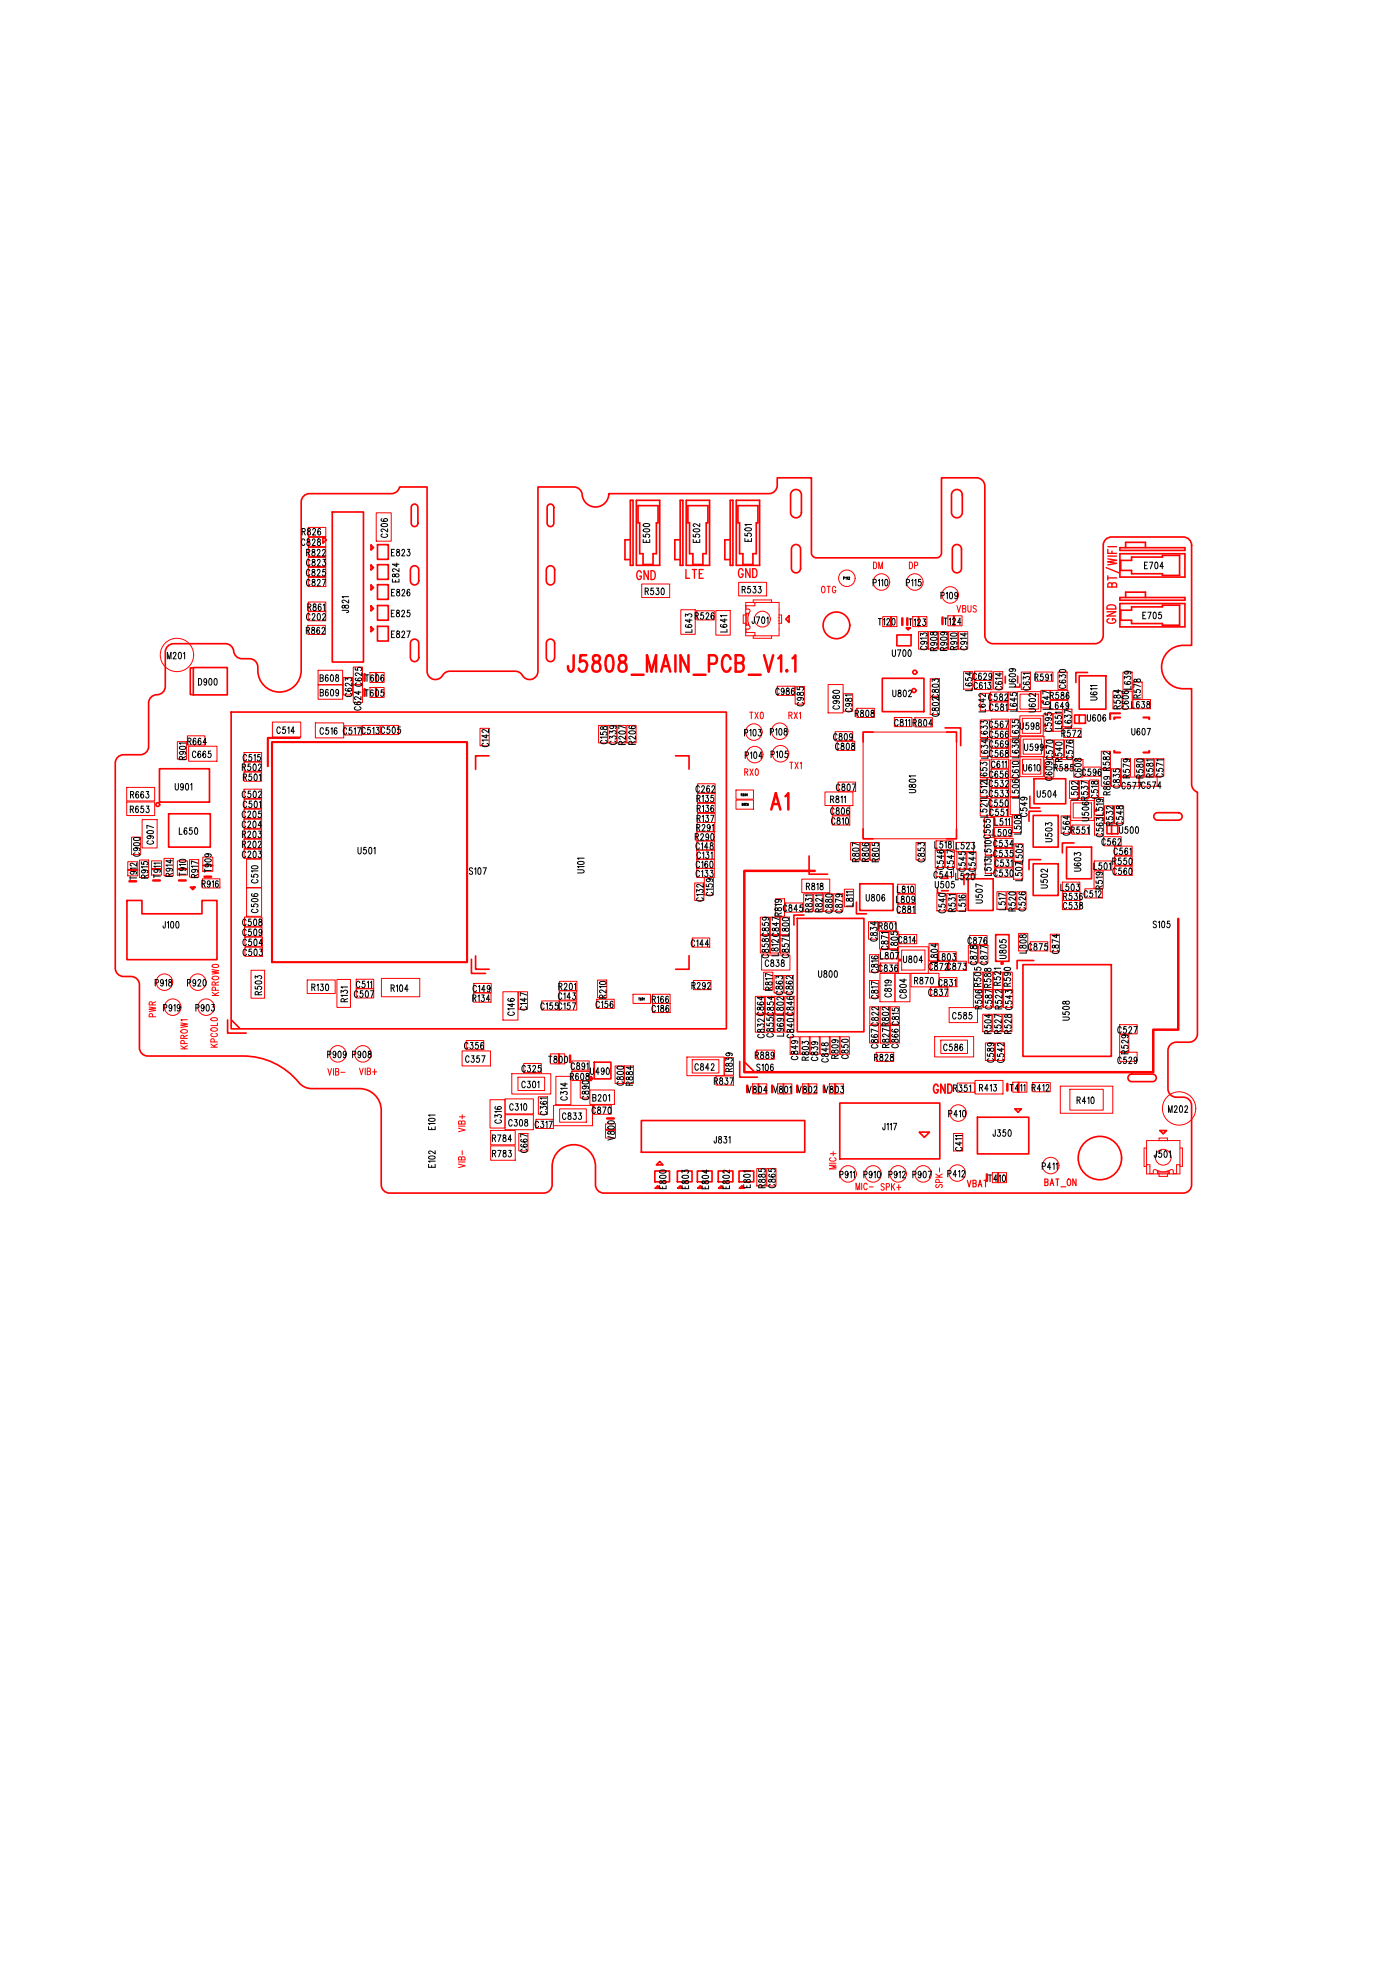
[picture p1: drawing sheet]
<svg xmlns="http://www.w3.org/2000/svg" width="210mm" height="297mm" viewBox="0 0 210 297" stroke-linecap="round" stroke-linejoin="round" font-family="sans-serif">
<g fill="none" stroke="#f00" stroke-width=".25">
<path d="M45.7 74.3l.7-.3h12.3a1.25 1.25 0 0 0 1.2-1h4.1v27.6a1.3 1.3 0 0 0 1.1 1.3 1.3 1.3 0 0 0 1.5-.9l.5-.3 .3-.1h9.8a1.54 1.54 0 0 1 1.4 1 1.25 1.25 0 0 0 1.3 .2 1.25 1.25 0 0 0 .8-1.2v-27.6h5.3a1.25 1.25 0 0 1 1.3 1.2 2 2 0 0 0 2.1 1.8 2 2 0 0 0 1.9-2h24a1.25 1.25 0 0 0 1.2-1.2v-1.2h5.2v11.3a.75 .75 0 0 0 .7 .7h18a.75 .75 0 0 0 .8-.7v-11.3h5.2a1.25 1.25 0 0 1 1.3 1.3v22.4a1.25 1.25 0 0 0 1.2 1.2h15.3a1.25 1.25 0 0 0 1.2-1.2v-13.5a1.25 1.25 0 0 1 1.3-1.3h10.7a1.25 1.25 0 0 1 1.3 1.3v15a4.1 4.1 0 0 0-3.6 .9 3.2 3.2 0 0 0-.7 3.6 3.2 3.2 0 0 0 3 2h1.3v14.3a1.25 1.25 0 0 0 .8 1.2v36.2a1.25 1.25 0 0 1-1.2 1.3h-1.9a1.25 1.25 0 0 0-1.3 1.2v5.8a1.25 1.25 0 0 0 1.3 1.2 1.91 1.91 0 0 1 2 .5l.3 .8v11.8a1.25 1.25 0 0 1-1.3 1.3h-86.9a1.25 1.25 0 0 1-1.2-1.3v-2.7a3.2 3.2 0 0 0-3.3-3.3 3.2 3.2 0 0 0-3.2 3.3v2.7a1.25 1.25 0 0 1-1.3 1.3h-23.1a1.25 1.25 0 0 1-1.2-1.3v-11.1a3.3 3.3 0 0 0-3.3-3.3h-7.2a2.5 2.5 0 0 1-1.9-.9 10.8 10.8 0 0 0-8.3-4h-14.3a1.25 1.25 0 0 1-1.3-1.2v-9.4a1.25 1.25 0 0 0-1.2-1.3 1.98 1.98 0 0 1-2.2-.5l-.2-.7v-30.8a1.25 1.25 0 0 1 1.2-1.2h2.5a1.25 1.25 0 0 0 1.3-1.3v-6.5a1.42 1.42 0 0 1 1.6-1.3 1.25 1.25 0 0 0 .9-1.2v-5.1a1.25 1.25 0 0 1 1.2-1.3h7.8a1.41 1.41 0 0 1 1.3 1.5 1.25 1.25 0 0 0 1.2 .8 1.98 1.98 0 0 1 2.1 .5 3.8 3.8 0 0 1 .3 1.9 3.3 3.3 0 0 0 3.5 2.6 3.3 3.3 0 0 0 3-3.3v-25.2v-.4zM61.7 75.8a.5 .5 0 0 1 .6-.2 .5 .5 0 0 1 .4 .5v2.4a.5 .5 0 0 1-.5 .5 .5 .5 0 0 1-.5-.5zM82.3 75.7a.5 .5 0 0 1 .7 .4v2.4a.5 .5 0 0 1-.5 .5 .5 .5 0 0 1-.5-.5v-2.4zM118.8 73.6a.81 .81 0 0 1 .9-.1 .81 .81 0 0 1 .5 .7v2.6a.81 .81 0 0 1-.9 .8 .81 .81 0 0 1-.8-.8v-2.6zM142.9 73.6a.81 .81 0 0 1 .9-.1 .81 .81 0 0 1 .5 .7v2.6a.81 .81 0 0 1-.8 .8 .81 .81 0 0 1-.8-.8v-2.6zM55.6 81.7l.4 .4-.4 .4zM55.6 84.7l.4 .4-.4 .4zM55.6 90.9l.4 .3-.4 .4zM55.6 87.7l.4 .4-.4 .4zM55.6 94l.4 .4-.4 .3zM56.6 81.7h1.6v2.2h-1.6zM56.6 84.7h1.6v2.2h-1.6z"/>
<path d="M56.6 90.8h1.6v2.2h-1.6zM56.6 87.7h1.6v2.2h-1.6zM56.6 93.9h1.6v2.2h-1.6zM61.7 85a.62 .62 0 0 1 .7-.1 .62 .62 0 0 1 .4 .6v1.6a.62 .62 0 0 1-.6 .6 .62 .62 0 0 1-.7-.6v-1.6zM61.7 96a.62 .62 0 0 1 .7-.1 .62 .62 0 0 1 .4 .6v2.1a.62 .62 0 0 1-.6 .6 .62 .62 0 0 1-.7-.6v-2.1zM82.1 85a.62 .62 0 0 1 .7-.1 .62 .62 0 0 1 .4 .6v1.6a.63 .63 0 0 1-.7 .6 .63 .63 0 0 1-.6-.6v-1.6zM82.1 96a.62 .62 0 0 1 .7-.1 .62 .62 0 0 1 .4 .6v2.1a.63 .63 0 0 1-.7 .6 .63 .63 0 0 1-.6-.6v-2.1zM118.9 81.8a.69 .69 0 0 1 .7-.1 .69 .69 0 0 1 .4 .6v2.9a.69 .69 0 0 1-.7 .7 .69 .69 0 0 1-.6-.7v-2.9zM134.5 95.2h2.1v1.6h-2.1zM135.9 94.1h.6l-.3 .3zM143 81.8a.69 .69 0 0 1 .7-.1 .69 .69 0 0 1 .5 .6v2.9a.69 .69 0 0 1-.7 .7 .69 .69 0 0 1-.7-.7v-2.9zM167.9 89.6h9.8"/>
<path d="M167.9 90h9.8M167.9 82.1h9.8M167.9 82.5h9.8M167.9 83h9.8M167.9 86.5h9.8M23.9 115.3h7.5v5h-7.5zM29 100.1h5.1v4.1h-5.1zM29 100.1h-.5v4h.5M154.4 119.4v1.7h1.5M155 116.8h4.8v3.7h-4.8zM25.3 122h6.2v5h-6.2zM128.4 135.3v1.7h1.5"/>
<path d="M128.9 132.5h5v4h-5zM140.5 133.2v.7h.5M154.9 129.5h3.8v4.8h-3.8zM154.9 122.3h3.8v4.7h-3.8zM156 128.9h-1.7v1.5M156 121.6h-1.7v1.5M159.9 127h3.8v4.8h-3.8zM161 126.4h-1.7v1.5M89.1 159.3h2.5v2.5h-2.5zM96.2 168h24.5v4.8h-24.5zM98.2 175.6h2.2v1.6h-2.2zM98.4 174.7l.5-.5 .5 .5z"/>
<path d="M101.6 175.6h2.2v1.6h-2.2zM104.6 175.6h2.2v1.6h-2.2zM107.7 175.6h2.2v1.6h-2.2zM110.8 175.6h2.2v1.6h-2.2zM125.9 165.4h15v8.4h-15zM137.9 169.8h1.5l-.8 .7-.8-.7M146.5 167.5h7.7v5.5h-7.7zM152.1 166.3h1l-.5 .5zM173.9 169.5h1l-.5 .5z"/>
<circle cx="23.7" cy="120.6" r=".28"/>
<circle cx="164.9" cy="173.6" r="3.3"/>
</g>
<g fill="none" stroke="#f00" stroke-width=".15">
<path d="M56.4 76.9h2.3v4.2h-2.3zM96.2 87.6h4.2v2h-4.2zM102.1 91.4h2.1v3.7h-2.1zM104.5 91.6h2.6v1.4h-2.6zM107.3 91.6h2.2v3.6h-2.2zM110.7 87.3h4.2v2h-4.2zM137.7 94.7h1.4v2.6h-1.4zM142.2 94.7h1.4v2.6h-1.4zM143.7 94.7h1.4v2.6h-1.4zM19 118.1h4.2v2h-4.2zM72 109.2h1.3v2.6h-1.3zM89.7 108.8h1.4v2.6h-1.4z"/>
<path d="M91.1 108.8h1.4v2.6h-1.4zM92.5 108.8h1.4v2.6h-1.4zM124.2 102.6h2.2v4.3h-2.2zM126.5 104h1.3v2.6h-1.3zM152.6 103.7h3.5v3h-3.5zM152.9 107.3h3.5v3h-3.5zM152.9 104.1h2.8v2.2h-2.8zM152.9 113.5h3.5v3h-3.5zM153 110.5h3.5v3h-3.5zM153.3 107.7h2.7v2.3h-2.7zM153.3 113.8h2.8v2.3h-2.8zM153.4 110.8h2.8v2.3h-2.8z"/>
<path d="M163.3 117h1.4v2.6h-1.4zM19 120.3h4.2v2h-4.2zM20.9 129h1.4v2.6h-1.4zM21.3 122.9h2.3v4.2h-2.3zM28.4 128.9h1.4v2.6h-1.4zM37 133.1h2.2v4.3h-2.2zM37 128.8h2.2v4.3h-2.2zM104.2 132.4h1.3v2.6h-1.3zM105.6 131.6h1.4v2.6h-1.4zM126.6 133.3h1.4v2.7h-1.4zM131.9 139.6h1.3v2.7h-1.3zM143.5 134h1.3v2.6h-1.3z"/>
<path d="M145 127.7h1.3v2.6h-1.3zM147.7 128.3h1.4v2.7h-1.4zM149.5 133.7h1.3v2.6h-1.3zM160.5 120h3.5v3h-3.5zM160.9 120.4h2.8v2.2h-2.8zM37.6 145.5h2.1v4.2h-2.1zM50.5 146.9h2v4.2h-2zM75.4 148.7h2.3v4.3h-2.3zM77.7 148.7h1.4v2.6h-1.4zM89.6 147h1.4v2.6h-1.4zM92.2 159.8h1.4v2.7h-1.4zM93.6 159.8h1.4v2.7h-1.4z"/>
<path d="M103.8 158.9h4v2h-4zM108.6 158.6h1.4v2.6h-1.4zM130.4 143.1h1.3v2.7h-1.3zM130.4 147h1.3v2.6h-1.3zM131.9 146h2.3v4.2h-2.3zM134.2 146h2.2v4.2h-2.2zM134.7 142h4.5v4h-4.5zM135.2 142.5h3.5v3h-3.5zM141.1 156h4v2h-4zM73.5 164.9h2.2v4.2h-2.2zM73.6 171.8h3.6v2.2h-3.6zM73.6 169.5h3.6v2.2h-3.6z"/>
<path d="M75.7 167.1h4.3v2.3h-4.3zM75.7 164.8h4.3v2.2h-4.3zM76.7 161h5.9v3h-5.9zM77.7 161.5h4v2h-4zM80.3 167.8h2.7v1.4h-2.7zM80.7 164.5h1.4v2.6h-1.4zM83 165.7h5.8v3.1h-5.8zM83.3 161.4h2.3v4.2h-2.3zM83.9 166.3h4v2h-4zM85.7 160.6h2.7v1.4h-2.7zM88.4 163.4h3.7v2.2h-3.7zM89 165.7h2.7v1.4h-2.7z"/>
<path d="M143 170h1.3v2.6h-1.3zM154.8 162.3h2.7v1.4h-2.7zM160.4 163.3h5v3.2h-5z"/>
<circle cx="26.5" cy="98.2" r="2.5"/>
<circle cx="127" cy="86.7" r="1.24"/>
<circle cx="132.2" cy="87.3" r="1.24"/>
<circle cx="137.2" cy="87.3" r="1.24"/>
<circle cx="142.5" cy="89.2" r="1.24"/>
<circle cx="113" cy="109.8" r="1.24"/>
<circle cx="113.2" cy="113.1" r="1.24"/>
<circle cx="116.9" cy="109.6" r="1.24"/>
<circle cx="117" cy="113" r="1.24"/>
<circle cx="24.7" cy="147.3" r="1.24"/>
<circle cx="25.9" cy="151" r="1.24"/>
<circle cx="29.7" cy="147.3" r="1.24"/>
<circle cx="30.9" cy="151" r="1.24"/>
<circle cx="50.7" cy="158" r="1.24"/>
<circle cx="54.4" cy="158" r="1.24"/>
<circle cx="127.2" cy="176" r="1.24"/>
<circle cx="130.9" cy="176" r="1.24"/>
<circle cx="134.7" cy="176" r="1.24"/>
<circle cx="138.4" cy="176" r="1.24"/>
<circle cx="143.5" cy="175.9" r="1.24"/>
<circle cx="143.7" cy="166.9" r="1.24"/>
<circle cx="157.5" cy="174.8" r="1.24"/>
<circle cx="176.8" cy="166.2" r="2.5"/>
</g>
<path d="M135.3 92.7v1M26.8 132h1M122.2 130.6h-10.6v30.2h61.3v-6.4h3.8v-16.6" fill="none" stroke="#f00" stroke-width=".38"/>
<path d="M158.3 176.8h.5" fill="none" stroke="#f00" stroke-width=".18"/>
<g fill="none" stroke="#000" stroke-width=".15">
<path d="M45.7 81a.27 .27 0 0 0-.3-.2 .27 .27 0 0 0-.2 .4v.2a.27 .27 0 0 0 .2 .4 .27 .27 0 0 0 .3-.2M52 109.4a.27 .27 0 0 0-.4-.3 .27 .27 0 0 0-.1 .4v.2a.27 .27 0 0 0 .1 .4 .27 .27 0 0 0 .4-.2M53.4 106a.27 .27 0 0 0-.3 .3 .27 .27 0 0 0 .4 .2h.2a.27 .27 0 0 0 .4-.2 .27 .27 0 0 0-.2-.3M147.1 101.1l-.1-.2a.59 .59 0 0 0-.1 1 .29 .29 0 0 0 .2-.3 .29 .29 0 0 0-.3-.2l-.1 .2M147.5 101.2v-.2a.22 .22 0 0 1 .3 0 .22 .22 0 0 1 .1 .3l-.4 .6h.4M149.5 104.1h-.4v.4a.28 .28 0 0 1 .4 0 .28 .28 0 0 1 0 .4l-.3 .1-.2-.1M149.5 119.9h-.3l-.1 .5a.28 .28 0 0 1 .4 0 .28 .28 0 0 1 0 .4l-.3 .1-.1-.2M149.6 118.5h-.4v.4a.28 .28 0 0 1 .4 0 .28 .28 0 0 1 0 .4l-.3 .2-.2-.2M149.6 117h-.4v.4a.28 .28 0 0 1 .4 0 .28 .28 0 0 1 0 .4l-.3 .2-.2-.2M149.6 115.8l-.2-.2a.59 .59 0 0 0 0 1 .29 .29 0 0 0 .2-.3 .29 .29 0 0 0-.3-.3l-.1 .3M149.6 112.5h-.3l-.1 .4a.28 .28 0 0 1 .4 0 .28 .28 0 0 1 0 .4l-.3 .2-.2-.2M149.6 108.1h-.3l-.1 .4a.28 .28 0 0 1 .4 .1 .28 .28 0 0 1 0 .4l-.3 .1-.2-.2"/>
<path d="M149.6 111.1h-.3l-.1 .4a.28 .28 0 0 1 .4 0 .28 .28 0 0 1 0 .4l-.3 .1-.1-.1M149.6 109.6h-.3l-.1 .4a.28 .28 0 0 1 .4 .1 .28 .28 0 0 1 0 .4l-.3 .1-.1-.2M149.9 104.1v.3a.33 .33 0 0 1 .4 .3 .33 .33 0 0 1-.3 .3 .36 .36 0 0 1-.1-.4 .36 .36 0 0 1 .4-.2v-.3zM150 118.5h.4l-.2 .4a.28 .28 0 0 1 .2 .4 .28 .28 0 0 1-.4 0M150 117h.4l-.2 .4a.28 .28 0 0 1 .2 .4 .28 .28 0 0 1-.4 0M150.3 119.9h-.3v.5a.28 .28 0 0 1 .4 0 .28 .28 0 0 1-.1 .4l-.2 .1-.2-.2M150.4 115.6h-.4v.4a.28 .28 0 0 1 .4 .1 .28 .28 0 0 1 0 .4l-.3 .1-.2-.2M150.4 112.6l-.2-.1a.59 .59 0 0 0 0 1 .29 .29 0 0 0 .2-.4 .29 .29 0 0 0-.3-.2l-.1 .3M150.4 108.3l-.2-.2a.6 .6 0 0 0 0 1 .29 .29 0 0 0 .2-.3 .29 .29 0 0 0-.3-.3l-.1 .3M150.4 111.2l-.1-.1a.59 .59 0 0 0-.1 .9 .29 .29 0 0 0 .2-.3 .29 .29 0 0 0-.3-.2l-.1 .2M150.4 109.8l-.1-.2a.6 .6 0 0 0-.1 1 .29 .29 0 0 0 .2-.3 .29 .29 0 0 0-.3-.3l-.1 .3M151.6 100.3l.3 .1a.27 .27 0 0 1-.3 .3 .27 .27 0 0 1-.3-.3l.3-.1a.48 .48 0 0 1 .7 .2l-.2 .2"/>
<path d="M163.5 115.3h-.3l-.1 .4a.28 .28 0 0 1 .4 0 .28 .28 0 0 1 0 .5l-.3 .1-.1-.2M164.3 115.6l-.1 .3a.27 .27 0 0 1-.3-.3 .27 .27 0 0 1 .3-.2l.1 .2a.48 .48 0 0 1-.2 .7l-.2-.1M165.9 119.2v-.4h-.4v.4h1M166.5 118.7l-.6 .2M169.5 117.3h-.4v.4a.28 .28 0 0 1 .4 0 .28 .28 0 0 1 0 .5l-.3 .1-.2-.2M170.3 117.3l-.3 1M171.1 117.3l-.3 1M173.9 117.2l-.3 .7h.5M30.7 130.3v.5M147.6 129.2v-.4l.4 .2a.28 .28 0 0 1 .4-.2 .28 .28 0 0 1 0 .5M147.6 130.1v.4h.5a.28 .28 0 0 1 0-.4 .28 .28 0 0 1 .4 0l.1 .3-.2 .2M147.6 131.3h1"/>
<path d="M148.6 129.6h-1l.2 .1M150 124.4h-.3v.4a.28 .28 0 0 1 .4 0 .28 .28 0 0 1-.1 .4l-.2 .2-.2-.2M150.2 127.5h-.3v.4a.28 .28 0 0 1 .4 0 .28 .28 0 0 1-.1 .4l-.2 .2-.2-.2M150.2 126h-.3v.4a.28 .28 0 0 1 .4 0 .28 .28 0 0 1-.1 .4l-.2 .2-.2-.2M150.5 124.4h.1a.58 .58 0 0 1 0 1l-.2-.5zM150.7 127.5h.4l-.2 .4a.28 .28 0 0 1 .2 .4 .28 .28 0 0 1-.5 0M150.7 126h.4l-.2 .4a.28 .28 0 0 1 .2 .4 .28 .28 0 0 1-.5 0M113.8 155.1a.27 .27 0 0 0-.2 .3 .27 .27 0 0 0 .4 .2h.2a.27 .27 0 0 0 .4-.2 .27 .27 0 0 0-.3-.3M114.5 143.1a.27 .27 0 0 0-.2 .4 .27 .27 0 0 0 .3 .1h.3a.27 .27 0 0 0 .3-.1 .27 .27 0 0 0-.2-.4M115.2 155a.27 .27 0 0 0-.2 .3 .27 .27 0 0 0 .3 .2h.3a.27 .27 0 0 0 .3-.2 .27 .27 0 0 0-.2-.3M117.5 143.1a.27 .27 0 0 0-.2 .3 .27 .27 0 0 0 .3 .2h.3a.27 .27 0 0 0 .3-.2 .27 .27 0 0 0-.2-.3M118.9 158.4a.27 .27 0 0 0-.3 .3 .27 .27 0 0 0 .4 .2h.2a.27 .27 0 0 0 .4-.2 .27 .27 0 0 0-.2-.3"/>
<path d="M121.9 158.5a.27 .27 0 0 0-.3 .4 .27 .27 0 0 0 .4 .1h.2a.27 .27 0 0 0 .4-.1 .27 .27 0 0 0-.2-.4M123.4 158.7a.27 .27 0 0 0-.2 .4 .27 .27 0 0 0 .4 .1h.2a.27 .27 0 0 0 .4-.1 .27 .27 0 0 0-.3-.4M126.4 158.2a.27 .27 0 0 0-.2 .4 .27 .27 0 0 0 .4 .1h.2a.27 .27 0 0 0 .4-.1 .27 .27 0 0 0-.3-.4M130.9 156.6a.27 .27 0 0 0-.3 .4 .27 .27 0 0 0 .4 .2h.2a.27 .27 0 0 0 .4-.2 .27 .27 0 0 0-.2-.4M132.3 144.9a.27 .27 0 0 0-.4-.2 .27 .27 0 0 0-.2 .4v.2a.27 .27 0 0 0 .2 .4 .27 .27 0 0 0 .4-.3M132.8 157.1l-.1-.4h-.3l-.1 .4h1M133.9 156.6a.27 .27 0 0 0-.2 .3 .27 .27 0 0 0 .4 .2h.2a.27 .27 0 0 0 .4-.2 .27 .27 0 0 0-.3-.3M146.1 145.1v.3l.4 .1a.28 .28 0 0 1 0-.5 .28 .28 0 0 1 .5 .1l.1 .3-.2 .1M143 163.2l.4-.1v-.4h-.4v1"/>
</g>
<text font-size="49.8" fill="#f00" x="33.8" y="148.1">S107</text>
<text font-size="40" fill="#f00" x="121.2" y="132.7">S105</text>
<text font-size="33.9" fill="#f00" x="40" y="139.6">U501</text>
<text font-size="32.9" fill="#f00" x="70.6" y="141.4">U101</text>
<text font-size="32" fill="#f00" x="110.8" y="157.1">S106</text>
<text font-size="22.7" fill="#f00" x="48.3" y="96.2">J821</text>
<text font-size="17.8" fill="#f00" x="118.9" y="152.3">U800</text>
<text font-size="16.9" fill="#f00" x="129.3" y="123.5">U801</text>
<text font-size="15" fill="#f00" x="152.4" y="156.8">U508</text>
<text font-size="11.4" fill="#f00" x="18.9" y="142.7">J100</text>
<g font-size="10" fill="#f00">
<text x="93.6" y="83.5">E500</text>
<text x="101.1" y="83.5">E502</text>
<text x="108.6" y="83.5">E501</text>
</g>
<text font-size="7.1" fill="#f00" x="171.4" y="175.5">J501</text>
<text font-size="7" fill="#f00" x="131.6" y="106.4">U802</text>
<text font-size="6.4" fill="#f00" x="166.3" y="112.3">U607</text>
<text font-size="6.2" fill="#f00" x="161.2" y="106">U611</text>
<text font-size="6" fill="#f00" x="111.3" y="95">J701</text>
<text font-size="5.6" fill="#f00" x="144.4" y="135.9">U507</text>
<g font-size="5.5" fill="#f00">
<text x="167.8" y="85.9">E704</text>
<text x="167.8" y="93.4">E705</text>
</g>
<text font-size="4.6" x="148.5" y="144">U805</text>
<g font-size="3.8" fill="#f00">
<text x="85.2" y="100.7">J5808_MAIN_PCB_V1.1</text>
<text x="115.6" y="121.4">A1</text>
</g>
<g font-size="2.7">
<text x="139.2" y="97">R908</text>
<text x="140.7" y="97">R909</text>
<text x="51.4" y="103.9">C623</text>
<text x="52.9" y="105">C624</text>
<text x="52.9" y="102.3">C625</text>
<text x="119.2" y="105.2">C985</text>
<text x="139.4" y="106.8">C802</text>
<text x="139.4" y="104">C803</text>
<text x="144.4" y="103">L654</text>
<text x="146.9" y="106.2">L642</text>
<text x="148.9" y="103">C614</text>
<text x="151.1" y="106">L645</text>
<text x="156" y="105.8">L647</text>
<text x="158.6" y="103">C630</text>
<text x="166.8" y="105.9">R584</text>
<text x="168.3" y="103">L639</text>
<text x="168.3" y="105.9">C606</text>
<text x="169.8" y="104.5">R578</text>
<text x="26.6" y="113.5">R901</text>
<text x="94" y="111">R206</text>
<text x="146.9" y="113.1">L634</text>
<text x="146.9" y="110.2">L633</text>
<text x="151.4" y="113.1">L636</text>
<text x="151.4" y="110.1">L635</text>
<text x="156.5" y="109.3">C595L651</text>
<text x="156.6" y="113.2">C570</text>
<text x="158.1" y="113.2">R540</text>
<text x="159.3" y="108.6">L637</text>
<text x="159.6" y="113.2">C576</text>
<text x="146.9" y="119.1">L512</text>
<text x="146.9" y="116.2">L653</text>
<text x="151.4" y="119.1">L506</text>
<text x="151.4" y="116.2">C610</text>
<text x="156.6" y="116.2">C609</text>
<text x="160.3" y="119.4">L502</text>
<text x="161" y="116.2">C608</text>
<text x="161.8" y="119.4">R537</text>
<text x="165.1" y="117.5">R869</text>
<text x="165.1" y="114.9">R582</text>
<text x="166.6" y="117.5">C835</text>
<text x="168.1" y="116">R579</text>
<text x="170.1" y="116">R580</text>
<text x="171.6" y="116">R581</text>
<text x="173.1" y="116">C571</text>
<text x="146.9" y="122">L521</text>
<text x="147.6" y="124.9">C565</text>
<text x="151.4" y="121.8">C549</text>
<text x="151.8" y="124.5">L508</text>
<text x="159.1" y="124.6">C564</text>
<text x="164.1" y="121.9">L519</text>
<text x="164.1" y="124.9">C563</text>
<text x="165.6" y="123.1">R532</text>
<text x="167.1" y="123.1">C548</text>
<text x="19.7" y="127.8">C900</text>
<text x="24.6" y="131">R914</text>
<text x="127.5" y="128.6">R807</text>
<text x="128.9" y="128.6">R806</text>
<text x="130.4" y="128.6">R805</text>
<text x="137.3" y="128.6">C853</text>
<text x="140.2" y="129.7">C546</text>
<text x="141.7" y="129.7">C547</text>
<text x="143.4" y="130">C545</text>
<text x="147.7" y="127.9">L510</text>
<text x="151.9" y="131.5">L507</text>
<text x="152" y="128.8">L505</text>
<text x="116.2" y="137">R819</text>
<text x="120.5" y="136.3">R831</text>
<text x="122" y="136.3">R821</text>
<text x="123.5" y="136.3">C880</text>
<text x="125" y="136.3">C879</text>
<text x="140.4" y="136.2">C540</text>
<text x="141.9" y="136.2">R531</text>
<text x="150.9" y="136">R520</text>
<text x="152.4" y="136">C526</text>
<text x="164" y="132.9">R519</text>
<text x="114" y="142.5">C858</text>
<text x="114" y="139.8">C859</text>
<text x="115.5" y="139.8">C847</text>
<text x="115.5" y="142.5">L812</text>
<text x="117" y="139.8">L800</text>
<text x="117" y="142.5">C857</text>
<text x="130.2" y="140.5">C834</text>
<text x="133.3" y="141.9">L805</text>
<text x="139.3" y="143.7">L804</text>
<text x="152.7" y="142.2">L808</text>
<text x="157.4" y="142.4">C874</text>
<text x="114.5" y="148">R817C863</text>
<text x="117.5" y="148.5">C862</text>
<text x="145.2" y="144">C878</text>
<text x="145.9" y="148">R505</text>
<text x="146.7" y="144">C877</text>
<text x="147.4" y="148">R588</text>
<text x="148.9" y="148">R521</text>
<text x="150.4" y="148">R590</text>
<text x="113.2" y="151.7">C864</text>
<text x="113.2" y="154.4">C832C855</text>
<text x="114.7" y="151.7">C854</text>
<text x="116.1" y="154.4">L969</text>
<text x="116.2" y="151.7">L802</text>
<text x="117.6" y="154.4">C840</text>
<text x="117.7" y="151.7">C846</text>
<text x="130.4" y="153.2">C822</text>
<text x="131.9" y="153.2">R802</text>
<text x="133.4" y="153.2">C815</text>
<text x="145.9" y="150.7">R506</text>
<text x="147.3" y="154.4">R504</text>
<text x="147.4" y="150.7">C587</text>
<text x="148.8" y="154.4">R527</text>
<text x="148.9" y="150.7">R522</text>
<text x="150.3" y="154.4">R528</text>
<text x="150.4" y="150.7">C543</text>
<text x="118.4" y="157.7">C849</text>
<text x="119.9" y="157.7">R803</text>
<text x="121.4" y="157.7">C839</text>
<text x="122.9" y="157.7">C848</text>
<text x="124.4" y="157.7">R809</text>
<text x="125.9" y="157.7">C850</text>
<text x="130.3" y="156">C867</text>
<text x="132" y="156">R827</text>
<text x="133.5" y="156">C866</text>
<text x="147.7" y="158.7">C589</text>
<text x="149.2" y="158.7">C542</text>
<text x="167.8" y="157.4">R529</text>
<text x="87" y="164.3">C890</text>
<text x="77.8" y="172.2">C667</text>
<text x="113.4" y="177.5">R885</text>
<text x="114.9" y="177.5">C865</text>
</g>
<text font-size="2.7" fill="#f00" x="153.1" y="103">C631</text>
<g font-size="2" fill="#f00">
<text x="95.5" y="86.9">GND</text>
<text x="102.8" y="86.7">LTE</text>
<text x="110.7" y="86.6">GND</text>
<text x="167.4" y="88" transform="rotate(-90 167.4 88)">BT/WIFI</text>
<text x="167.3" y="93.5" transform="rotate(-90 167.3 93.5)">GND</text>
<text x="140" y="163.9">GND</text>
</g>
<text font-size="2" x="150.6" y="102.9">U609</text>
<g font-size="1.6">
<text x="54.5" y="104.4">T605</text>
<text x="82" y="159.4">T800</text>
</g>
<g font-size="1.5">
<text x="45.4" y="80.1">R826</text>
<text x="46" y="83.3">R822</text>
<text x="58" y="80.5" transform="rotate(-90 58 80.5)">C206</text>
<text x="58.8" y="83.3">E823</text>
<text x="97.3" y="81.3" transform="rotate(-90 97.3 81.3)">E500</text>
<text x="104.8" y="81.3" transform="rotate(-90 104.8 81.3)">E502</text>
<text x="112.6" y="81.1" transform="rotate(-90 112.6 81.1)">E501</text>
<text x="46" y="86.3">C825</text>
<text x="46" y="84.8">C823</text>
<text x="46" y="87.8">C827</text>
<text x="58.8" y="89.3">E826</text>
<text x="59.7" y="87.2" transform="rotate(-90 59.7 87.2)">E824</text>
<text x="96.8" y="89.1">R530</text>
<text x="111.3" y="88.8">R533</text>
<text x="131" y="87.8">P110</text>
<text x="136" y="87.8">P115</text>
<text x="141.2" y="89.7">P109</text>
<text x="171.7" y="85.2">E704</text>
<text x="46" y="95">R862</text>
<text x="46" y="92.9">C202</text>
<text x="52.2" y="91.8" transform="rotate(-90 52.2 91.8)">J821</text>
<text x="58.7" y="92.4">E825</text>
<text x="58.8" y="95.5">E827</text>
<text x="103.7" y="94.7" transform="rotate(-90 103.7 94.7)">L643</text>
<text x="104.3" y="92.8">R526</text>
<text x="108.9" y="94.7" transform="rotate(-90 108.9 94.7)">L641</text>
<text x="112.8" y="93.4">J701</text>
<text x="131.8" y="93.6">T120</text>
<text x="136.4" y="93.7">T123</text>
<text x="141.6" y="93.6">T124</text>
<text x="171.4" y="92.7">E705</text>
<text x="25.2" y="98.7">M201</text>
<text x="133.9" y="98.3">U700</text>
<text x="138.9" y="97.3" transform="rotate(-90 138.9 97.3)">C913</text>
<text x="143.4" y="97.3" transform="rotate(-90 143.4 97.3)">R910</text>
<text x="144.9" y="97.4" transform="rotate(-90 144.9 97.4)">C914</text>
<text x="29.8" y="102.6">D900</text>
<text x="48.1" y="102.1">B608</text>
<text x="48.1" y="104.3">B609</text>
<text x="54.9" y="102.1">T606</text>
<text x="116.4" y="104.1">C986</text>
<text x="125.8" y="106.3" transform="rotate(-90 125.8 106.3)">C980</text>
<text x="127.7" y="106.7" transform="rotate(-90 127.7 106.7)">C981</text>
<text x="128.3" y="107.4">R808</text>
<text x="133.9" y="104.4">U802</text>
<text x="148.4" y="106.5">C581</text>
<text x="150.2" y="103.4" transform="rotate(-90 150.2 103.4)">C614</text>
<text x="154.3" y="103.4" transform="rotate(-90 154.3 103.4)">C631</text>
<text x="155.2" y="106.7" transform="rotate(-90 155.2 106.7)">U602</text>
<text x="164.4" y="104.9" transform="rotate(-90 164.4 104.9)">U611</text>
<text x="169.8" y="106.1">L638</text>
<text x="28.9" y="113.5">C665</text>
<text x="41.6" y="109.9">C514</text>
<text x="48.1" y="110">C516</text>
<text x="51.5" y="110">C517C513C505</text>
<text x="73.2" y="111.9" transform="rotate(-90 73.2 111.9)">C142</text>
<text x="90.9" y="111.4" transform="rotate(-90 90.9 111.4)">C158</text>
<text x="92.3" y="111.6" transform="rotate(-90 92.3 111.6)">C339</text>
<text x="93.7" y="111.6" transform="rotate(-90 93.7 111.6)">R207</text>
<text x="111.7" y="110.3">P103</text>
<text x="111.8" y="113.6">P104</text>
<text x="115.6" y="110.1">P108</text>
<text x="115.7" y="113.5">P105</text>
<text x="125" y="110.9">C809</text>
<text x="125.3" y="112.3">C808</text>
<text x="134.2" y="108.8">C811 R804</text>
<text x="153" y="109.3">U598</text>
<text x="153.7" y="112.5">U599</text>
<text x="159.1" y="109.2" transform="rotate(-90 159.1 109.2)">L651</text>
<text x="159.3" y="110.4">R572</text>
<text x="161" y="108.4">U606U606</text>
<text x="169.7" y="110.2">U607</text>
<text x="19.6" y="119.6">R663</text>
<text x="26.3" y="118.4">U901</text>
<text x="36.4" y="119.5">C502</text>
<text x="36.4" y="115.5">R502</text>
<text x="36.5" y="114">C515</text>
<text x="36.6" y="117">R501</text>
<text x="104.4" y="118.7">C262</text>
<text x="125.5" y="118.5">C807</text>
<text x="137.2" y="118.8" transform="rotate(-90 137.2 118.8)">U801</text>
<text x="153.5" y="115.5">U610</text>
<text x="155.6" y="119.5">U504</text>
<text x="164.5" y="119.6" transform="rotate(-90 164.5 119.6)">C518</text>
<text x="19.6" y="121.8">R653</text>
<text x="27" y="125">L650</text>
<text x="36.4" y="124">C204</text>
<text x="36.4" y="122.5">C205</text>
<text x="36.4" y="125.5">R203</text>
<text x="36.5" y="121">C501</text>
<text x="104.3" y="125.9">R290</text>
<text x="104.6" y="120.1">R135</text>
<text x="124.6" y="120.3">R811</text>
<text x="124.6" y="122">C806</text>
<text x="124.7" y="123.5">C810</text>
<text x="148.5" y="122.2">C551</text>
<text x="153.9" y="122.4" transform="rotate(-90 153.9 122.4)">C549</text>
<text x="160.7" y="124.9">R551</text>
<text x="163.1" y="123" transform="rotate(-90 163.1 123)">U506</text>
<text x="165.8" y="124.9">U500U500</text>
<text x="20.4" y="131.8" transform="rotate(-90 20.4 131.8)">T912</text>
<text x="22.1" y="131.6" transform="rotate(-90 22.1 131.6)">R915</text>
<text x="22.9" y="126.5" transform="rotate(-90 22.9 126.5)">C907</text>
<text x="24" y="131.5" transform="rotate(-90 24 131.5)">T911</text>
<text x="27.8" y="131.3" transform="rotate(-90 27.8 131.3)">T910</text>
<text x="29.6" y="131.5" transform="rotate(-90 29.6 131.5)">R917</text>
<text x="31.6" y="130.7" transform="rotate(-90 31.6 130.7)">T909</text>
<text x="36.4" y="128.5">C203</text>
<text x="36.4" y="127">R202</text>
<text x="53.7" y="128">U501</text>
<text x="70.5" y="131">S107</text>
<text x="87.5" y="130.8" transform="rotate(-90 87.5 130.8)">U101</text>
<text x="104.4" y="127.3">C148</text>
<text x="104.4" y="131.4">C133</text>
<text x="140.1" y="131.6">C541 L520</text>
<text x="140.2" y="127.1">L518</text>
<text x="146.2" y="130.6" transform="rotate(-90 146.2 130.6)">C544</text>
<text x="149.1" y="131.3">C530</text>
<text x="149.2" y="129.8">C531</text>
<text x="157.6" y="126.1" transform="rotate(-90 157.6 126.1)">U503</text>
<text x="162" y="130.5" transform="rotate(-90 162 130.5)">U603</text>
<text x="165.3" y="126.6">C562</text>
<text x="166.9" y="129.6">R550</text>
<text x="166.9" y="131.1">C560</text>
<text x="167.1" y="128.1">C561</text>
<text x="38.6" y="136.8" transform="rotate(-90 38.6 136.8)">C506</text>
<text x="38.6" y="132.3" transform="rotate(-90 38.6 132.3)">C510</text>
<text x="105.3" y="135.1" transform="rotate(-90 105.3 135.1)">C132</text>
<text x="106.8" y="134.2" transform="rotate(-90 106.8 134.2)">C159</text>
<text x="117.1" y="137.3" transform="rotate(-90 117.1 137.3)">R819</text>
<text x="117.5" y="136.6">C845</text>
<text x="121" y="133.3">R818</text>
<text x="127.8" y="135.8" transform="rotate(-90 127.8 135.8)">L811</text>
<text x="129.9" y="135">U806</text>
<text x="134.5" y="135.3">L809</text>
<text x="134.6" y="136.8">C881</text>
<text x="140.2" y="133.1">U505</text>
<text x="144.7" y="136.6" transform="rotate(-90 144.7 136.6)">L516</text>
<text x="147.2" y="135.3" transform="rotate(-90 147.2 135.3)">U507</text>
<text x="150.7" y="136.3" transform="rotate(-90 150.7 136.3)">L517</text>
<text x="157" y="133.1" transform="rotate(-90 157 133.1)">U502</text>
<text x="159.1" y="133.5">L503</text>
<text x="162.6" y="134.5">C512</text>
<text x="24.5" y="139.1">J100</text>
<text x="36.5" y="138.7">C508</text>
<text x="36.5" y="140.2">C509</text>
<text x="36.5" y="141.7">C504</text>
<text x="36.5" y="143.2">C503</text>
<text x="103.7" y="141.8">C144</text>
<text x="133.1" y="142.3" transform="rotate(-90 133.1 142.3)">C871</text>
<text x="134.8" y="141.3">C814</text>
<text x="140.6" y="143.9">L803</text>
<text x="145.2" y="141.5">C876</text>
<text x="150.8" y="143.6" transform="rotate(-90 150.8 143.6)">U805</text>
<text x="154.3" y="142.4">C875</text>
<text x="173" y="139">S105</text>
<text x="23.3" y="147.8">P918</text>
<text x="28.2" y="147.8">P920</text>
<text x="39.2" y="149.1" transform="rotate(-90 39.2 149.1)">R503</text>
<text x="46.8" y="148.5">R130</text>
<text x="53.2" y="149.5">C507</text>
<text x="58.7" y="148.6">R104</text>
<text x="71" y="148.6">C149</text>
<text x="83.8" y="149.8">C143</text>
<text x="90.8" y="149.6" transform="rotate(-90 90.8 149.6)">R210</text>
<text x="103.8" y="148.2">R292</text>
<text x="114.8" y="144.8">C838</text>
<text x="122.8" y="146.5">U800</text>
<text x="131.6" y="149.7" transform="rotate(-90 131.6 149.7)">C817</text>
<text x="131.6" y="145.8" transform="rotate(-90 131.6 145.8)">C816</text>
<text x="131.8" y="145.6">C836</text>
<text x="133.6" y="149.4" transform="rotate(-90 133.6 149.4)">C819</text>
<text x="135.5" y="144.3">U804</text>
<text x="135.8" y="149.6" transform="rotate(-90 135.8 149.6)">C804</text>
<text x="137.2" y="147.5">R870</text>
<text x="139.3" y="149.2">C837</text>
<text x="139.4" y="145.3">C872C873</text>
<text x="140.8" y="147.8">C831</text>
<text x="24.6" y="151.5">P919</text>
<text x="29.4" y="151.5">P903</text>
<text x="52" y="150.1" transform="rotate(-90 52 150.1)">R131</text>
<text x="71" y="150.1">R134</text>
<text x="77" y="152.2" transform="rotate(-90 77 152.2)">C146</text>
<text x="78.9" y="151.4" transform="rotate(-90 78.9 151.4)">C147</text>
<text x="81.2" y="151.3">C155C157</text>
<text x="89.4" y="151">C156</text>
<text x="97.9" y="150.3">R166</text>
<text x="142.9" y="152.7">C585</text>
<text x="160.2" y="152.9" transform="rotate(-90 160.2 152.9)">U508</text>
<text x="167.7" y="154.8">C527</text>
<text x="49.2" y="158.5">P909 P908</text>
<text x="69.7" y="157.2">C356</text>
<text x="69.9" y="159.2">C357</text>
<text x="78.3" y="160.6">C325</text>
<text x="85.6" y="161.8">R608</text>
<text x="88.6" y="161">U490</text>
<text x="104.3" y="160.4">C842</text>
<text x="109.7" y="160.6" transform="rotate(-90 109.7 160.6)">R839</text>
<text x="113.3" y="158.6">R889</text>
<text x="113.5" y="160.5">S106</text>
<text x="121.2" y="158.9" transform="rotate(-90 121.2 158.9)">R803</text>
<text x="131.2" y="159">R828</text>
<text x="141.6" y="157.5">C586</text>
<text x="76.5" y="166.4">C310</text>
<text x="78.3" y="163">C301</text>
<text x="81.9" y="167.1" transform="rotate(-90 81.9 167.1)">C361</text>
<text x="84.4" y="167.8">C833</text>
<text x="85" y="164.9" transform="rotate(-90 85 164.9)">C314</text>
<text x="88.8" y="166.9">C870</text>
<text x="89" y="165">B201</text>
<text x="93.4" y="162.6" transform="rotate(-90 93.4 162.6)">C800</text>
<text x="94.8" y="162.6" transform="rotate(-90 94.8 162.6)">R884</text>
<text x="107.2" y="162.5">R837</text>
<text x="112.2" y="163.8">V804 V801 V802 V803</text>
<text x="142.3" y="167.4">P410</text>
<text x="146.9" y="163.5">R413</text>
<text x="151.5" y="163.5">T411 R412</text>
<text x="161.6" y="165.4">R410</text>
<text x="175.3" y="166.7">M202</text>
<text x="65.2" y="169.3" transform="rotate(-90 65.2 169.3)">E101</text>
<text x="73.9" y="171.1">R784</text>
<text x="73.9" y="173.4">R783</text>
<text x="75.1" y="168.3" transform="rotate(-90 75.1 168.3)">C316</text>
<text x="76.3" y="168.8">C308</text>
<text x="80.3" y="169">C317</text>
<text x="92" y="170.9" transform="rotate(-90 92 170.9)">V800</text>
<text x="107.1" y="171.3">J831</text>
<text x="132.4" y="169.3">J117</text>
<text x="144.2" y="172.5" transform="rotate(-90 144.2 172.5)">C411</text>
<text x="149" y="170.3">J350</text>
<text x="173.1" y="173.5">J501</text>
<text x="65.2" y="175" transform="rotate(-90 65.2 175)">E102</text>
<text x="99.8" y="178.2" transform="rotate(-90 99.8 178.2)">E800</text>
<text x="103.2" y="178.2" transform="rotate(-90 103.2 178.2)">E803</text>
<text x="106.2" y="178.2" transform="rotate(-90 106.2 178.2)">E804</text>
<text x="109.3" y="178.2" transform="rotate(-90 109.3 178.2)">E802</text>
<text x="112.4" y="178" transform="rotate(-90 112.4 178)">E801</text>
<text x="126" y="176.5">P911</text>
<text x="129.6" y="176.5">P910</text>
<text x="133.3" y="176.5">P912 P907</text>
<text x="142.2" y="176.4">P412</text>
<text x="148.3" y="177.1">T410</text>
<text x="156.3" y="175.3">P411</text>
</g>
<g font-size="1.5" fill="#f00">
<text x="123.2" y="88.9">OTG</text>
<text x="131" y="85.3">DM</text>
<text x="136.3" y="85.3">DP</text>
<text x="143.5" y="91.8">VBUS</text>
<text x="112.4" y="107.8">TX0</text>
<text x="118.3" y="107.8">RX1</text>
<text x="111.7" y="116.3">RX0</text>
<text x="118.4" y="115.3">TX1</text>
<text x="32.8" y="149.3" transform="rotate(-90 32.8 149.3)">KPROW0</text>
<text x="23.3" y="152.5" transform="rotate(-90 23.3 152.5)">PWR</text>
<text x="28.1" y="157.3" transform="rotate(-90 28.1 157.3)">KPROW1</text>
<text x="32.6" y="157" transform="rotate(-90 32.6 157)">KPCOL0</text>
<text x="49.2" y="161.2">VIB-</text>
<text x="53.9" y="161.1">VIB+</text>
<text x="69.7" y="169.7" transform="rotate(-90 69.7 169.7)">VIB+</text>
<text x="69.7" y="175.1" transform="rotate(-90 69.7 175.1)">VIB-</text>
<text x="125.3" y="175.3" transform="rotate(-90 125.3 175.3)">MIC+</text>
<text x="128.3" y="178.4">MIC- SPK+</text>
<text x="141.3" y="178.1" transform="rotate(-90 141.3 178.1)">SPK-</text>
<text x="145" y="178">VBAT</text>
<text x="156.7" y="177.8">BAT_ON</text>
</g>
<g font-size="1.4">
<text x="46.2" y="81.8">C828</text>
<text x="46.2" y="80.3">R826</text>
<text x="46.2" y="91.5">R861</text>
<text x="155.2" y="102">R591</text>
<text x="146.1" y="103.2">C613</text>
<text x="157.5" y="104.7">R586</text>
<text x="157.5" y="106.2">L649</text>
<text x="28.1" y="111.5">R664</text>
<text x="148.6" y="115">C611</text>
<text x="158.2" y="115.1">R585</text>
<text x="168.1" y="117.7">C577C574</text>
<text x="104.5" y="124.5">R291</text>
<text x="104.6" y="121.7">R136</text>
<text x="104.6" y="123.2">R137</text>
<text x="149.1" y="123.7">L511</text>
<text x="104.4" y="128.7">C131</text>
<text x="104.4" y="130">C160</text>
<text x="143.3" y="127.5">L523</text>
<text x="164" y="130.3">L501</text>
<text x="30.3" y="133">R916</text>
<text x="134.6" y="133.8">L810</text>
<text x="159.2" y="134.8">R536</text>
<text x="159.2" y="136.2">C538</text>
<text x="131.7" y="139.4">R801</text>
<text x="132" y="143.6">L807</text>
<text x="53.4" y="148">C511</text>
<text x="83.8" y="148.3">R201</text>
<text x="97.8" y="151.7">C186</text>
<text x="85.7" y="160.3">C891</text>
<text x="167.8" y="159">C529</text>
<text x="143.5" y="163.6">R351</text>
</g>
<text font-size=".6" x="126.5" y="86.9">P112</text>
<g font-size=".5">
<text x="111.2" y="119.3">R294</text>
<text x="112.1" y="120.5" transform="rotate(180 112.1 120.5)">R293</text>
<text x="95.8" y="149.9">T201</text>
</g>
</svg>
